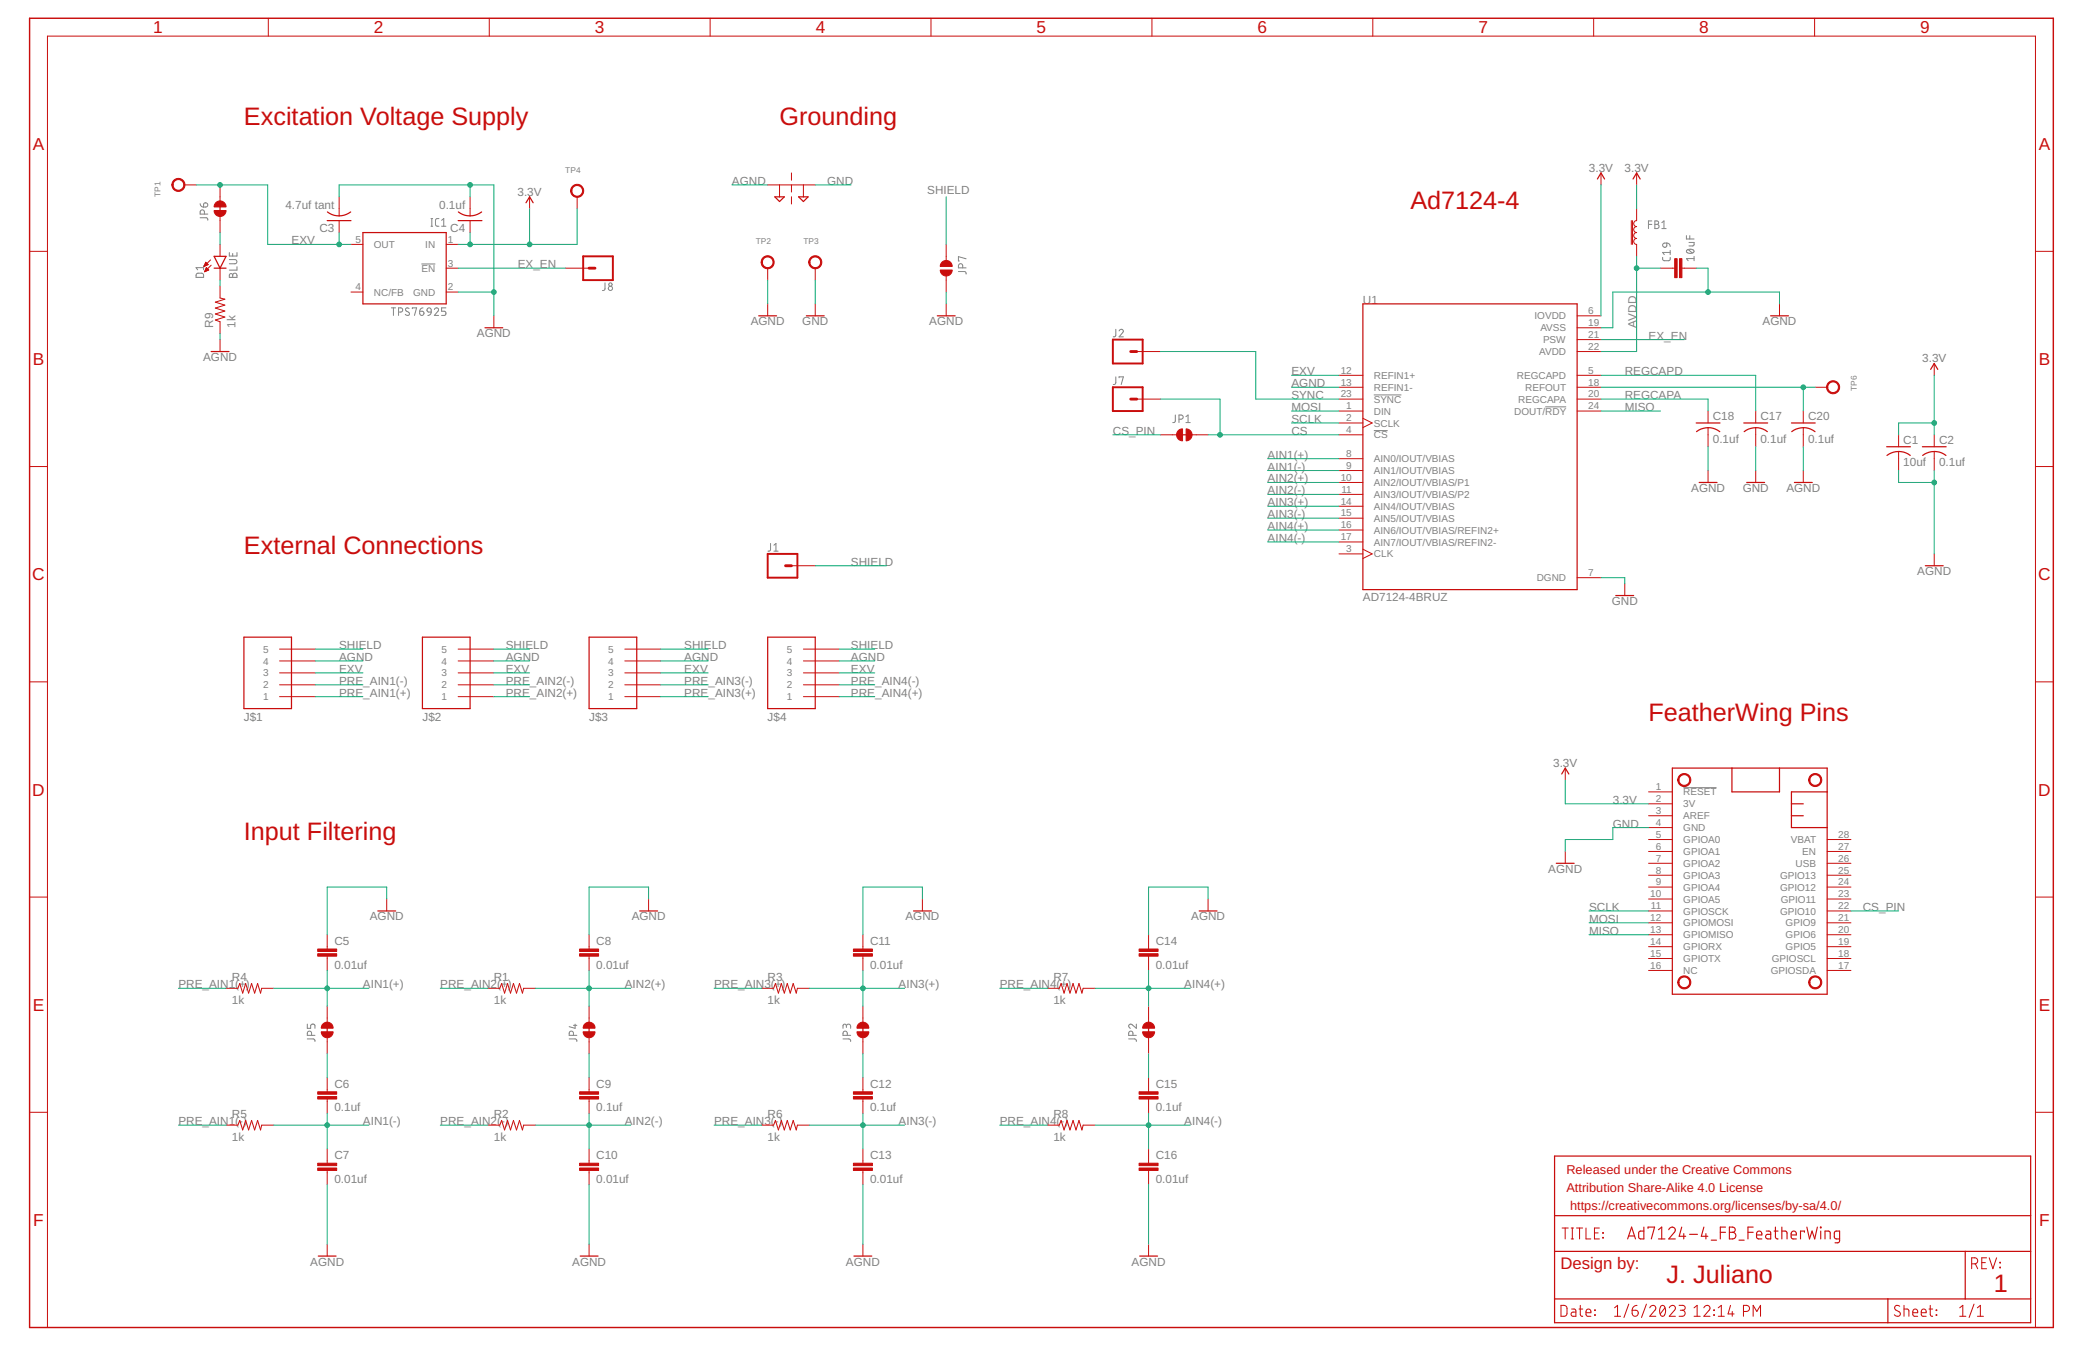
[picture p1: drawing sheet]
<svg xmlns="http://www.w3.org/2000/svg" width="432mm" height="279mm" viewBox="0 0 432 279" stroke-linecap="round" stroke-linejoin="round" font-family="sans-serif">
<g fill="none" stroke="#808080" stroke-width=".21">
<path d="M40.8 56.8l1.2-.1 .2 .2v.6h-1.5zM41.5 45.2h1.4l.2 .5M41.5 42.2l.3 .6 .4 .1M42.2 55.1v.9M42.2 55.5h-1.5l.3 .5M42.3 42.2a.45 .45 0 0 1 .7 .1 .45 .45 0 0 1-.3 .6h-.5zM42.4 44.4v-.4a.44 .44 0 0 0-.4-.5 .44 .44 0 0 0-.5 .5v.4h1.6M47.6 53.8h1.1a.43 .43 0 0 1 .4 .5 .43 .43 0 0 1-.4 .4h-1.1M47.6 52.4v.7h1.5v-.7M47.7 56.9l.3-.1 .3 .3a.44 .44 0 0 1 .4-.4 .44 .44 0 0 1 .4 .4v.4h-1.5zM48.3 52.6v.5M48.3 57.1v.4"/>
<path d="M49.1 55.3v.7h-1.5M87.4 54.8h2.9M89.4 46.9h.3M89.4 45.3h.3M89.6 45.3v1.6M91 45.3l-.4 .1-.3 .3 .1 1.1 .6 .1M91.6 46.9h.9M91.6 45.7l.4-.4v1.6M125.5 58.7v1.3l-.6 .3M198.8 56.3h1.4l.2 .6M199.7 55.6v-.5a.45 .45 0 0 0-.5-.4 .45 .45 0 0 0-.4 .4v.5h1.6M200.4 53.7l-1.6-.5v.9h.2"/>
<path d="M341.9 46.5h.7M342.6 45.8h-.7v1.6M343.2 45.8h.4a.36 .36 0 0 1 .4 .4 .36 .36 0 0 1-.4 .3 .43 .43 0 0 1 .5 .5 .43 .43 0 0 1-.5 .4h-.4zM343.2 46.5h.4M344.7 47.4h.8M344.7 46.2l.4-.4v1.6M344.8 53.4v.5l.4 .2h1l.2-.2v-.5M345 50.5l.7-.1v.5a.44 .44 0 0 1-.6 .3 .44 .44 0 0 1-.1-.7zM345.7 50.4l.4 .1 .3 .6M346.4 51.9v.9M346.4 52.4h-1.6l.4 .4M349.8 48.9v.7h1.5"/>
<path d="M349.9 51.9a1.01 1.01 0 0 1 1.4 .2 .93 .93 0 0 1-1.5 0zM350.1 51.8l.9 .7M350.3 50.3h1v.5l-.1 .2h-.9M350.5 48.9v.7M351.3 53.6h-1.5l.3 .5M351.3 53.2v.9M81.2 63.9h.8M81.6 63.9v1.5M82.7 64.7h.4a.43 .43 0 0 0 .4-.4 .43 .43 0 0 0-.4-.4h-.4v1.5M84.8 64a.39 .39 0 0 0-.6-.1 .39 .39 0 0 0 .1 .6l.5 .3a.4 .4 0 0 1 0 .6 .4 .4 0 0 1-.6-.1l-.1-.1M85.5 64v-.1h.9l-.4 1.5M87 64.6h.6a.44 .44 0 0 1 .3 .4 .44 .44 0 0 1-.4 .4 .44 .44 0 0 1-.5-.4z"/>
<path d="M87.7 63.9l-.4 .1-.3 .6M88.7 64l.3-.1 .3 .1 .1 .7-.7-.1-.1-.3zM89.4 64.7l-.1 .5-.6 .2M90.1 64.2a.43 .43 0 0 1 .6-.3 .43 .43 0 0 1 .1 .7l-.7 .8h.9M92.5 63.9h-.9v.7h.5a.44 .44 0 0 1 .4 .4 .44 .44 0 0 1-.4 .4h-.5M231.4 78.2v1.3l-.5 .3M231.4 68.3v1.4l-.5 .2M232.1 68.6a.43 .43 0 0 1 .6-.3 .43 .43 0 0 1 .1 .7l-.7 .9h.9M232.1 78.4v-.2h.9l-.5 1.6M243.8 86.1l-.1 1.3-.5 .3M244.5 87h.4a.43 .43 0 0 0 .5-.5 .43 .43 0 0 0-.5-.4h-.4v1.6M246 87.7h.8"/>
<path d="M246 86.4l.4-.3v1.6M284.9 81.9h5.7M284.9 89.3h2.9M320.5 84.4h4.3M159.8 112.7v1.4l-.5 .2M160.5 114.3h.9M160.5 113.1l.4-.4v1.6M349.1 163.4h6.9M63.7 215.5h1.4l.2 .5M63.7 212.4v.9h.7v-.5a.46 .46 0 0 1 .5-.4 .46 .46 0 0 1 .4 .4v.5M64.6 214.8v-.5a.44 .44 0 0 0-.4-.4 .44 .44 0 0 0-.5 .4v.5h1.6M118 215.5h1.4l.2 .5"/>
<path d="M118.9 214.8v-.5a.44 .44 0 0 0-.4-.4 .44 .44 0 0 0-.5 .4v.5h1.6M118.9 212.7h.7M119.3 212.4v.9l-1.3-.3M174.8 215.5h1.4l.2 .5M175.5 212.9a.45 .45 0 0 1 .5-.5 .45 .45 0 0 1 .4 .5v.4M175.5 213.1v-.3a.35 .35 0 0 0-.3-.4 .35 .35 0 0 0-.4 .4v.5M175.7 214.8v-.5a.44 .44 0 0 0-.4-.4 .44 .44 0 0 0-.5 .4v.5h1.6M234.1 215.5h1.4l.2 .5M235 214.8v-.5a.44 .44 0 0 0-.5-.4 .44 .44 0 0 0-.4 .4v.5h1.6M235.7 212.4v.9l-.9-.7a.43 .43 0 0 0-.7 .1 .43 .43 0 0 0 .3 .6"/>
<circle cx="126.6" cy="59" r=".35"/>
<circle cx="126.6" cy="59.8" r=".44"/>
</g>
<g fill="none" stroke="#c90d0c" stroke-width=".25">
<path d="M331.3 37.1l.7-1.2 .8 1.2M338.7 37.1l.7-1.2 .8 1.2M44.4 53.2h2.5l-1.3 2.4zM44.4 55.6h2.5M45.6 42.3v1.7M67.9 45.8h4.9M67.9 44l1.4 .7 1 .1M72.7 44l-1.3 .6-1.1 .2M75.3 48.2h17.2v14.8h-17.2zM95 45.8h4.9M95.1 44l1.4 .7 1 .1M99.9 44l-1.4 .6-1 .2"/>
<path d="M109.1 42.1l.7-1.3 .8 1.3M160.7 40.8h2l-1 1zM165.6 40.8h2l-1 1zM43.8 72.9h3.7M100.6 68h3.7M157.4 65.5h3.7M167.2 65.5h3.7M194.4 65.5h3.7M282.7 63h44.4v59.3h-44.4zM367.2 65.5h3.7M400.4 76.6l.8-1.2 .7 1.2M244.9 90.2h1.7"/>
<path d="M351.8 87.7h4.9M351.9 89.5a3.9 3.9 0 0 1 4.8 0M361.7 87.7h4.9M361.7 89.5a3.9 3.9 0 0 1 4.8 0M371.5 87.7h5M371.6 89.5a3.9 3.9 0 0 1 4.8 0M391.3 92.7h4.9M391.4 94.5a3.9 3.9 0 0 1 4.8 0M398.7 92.7h4.9M398.8 94.5a3.9 3.9 0 0 1 4.8 0M352.4 100.1h3.7M362.3 100.1h3.7"/>
<path d="M372.2 100.1h3.7M399.3 117.3h3.7M50.6 132.2h9.9v14.8h-9.9zM87.6 132.2h9.9v14.8h-9.9zM122.2 132.2h9.9v14.8h-9.9zM159.2 132.2h9.9v14.8h-9.9zM335.1 123.5h3.7M346.8 159.3h32.1v46.9h-32.1zM359.2 159.3v5h9.9v-5M322.8 179.1h3.7M323.9 160.5l.7-1.2 .8 1.2M371.5 166.7h2.5"/>
<path d="M371.5 169.2h2.5M378.9 164.3h-7.4v7.4h7.4M78.4 189h3.7M132.7 189h3.7M189.5 189h3.7M248.7 189h3.7M67.9 212.6v1.8M122.2 212.6v1.8M179 212.6v1.8M238.2 212.6v1.8M322.4 239.8h98.8v34.6h-98.8zM322.4 259.6h98.8"/>
<path d="M322.4 252.2h98.8M407.6 259.6v9.8M66 260.5h3.7M120.3 260.5h3.7M177.1 260.5h3.7M236.4 260.5h3.7M322.4 269.4h98.8M391.5 269.4v5"/>
</g>
<g fill="none" stroke="#c90d0c" stroke-width=".21">
<path d="M55.6 3.8v3.7M101.5 3.8v3.7M147.3 3.8v3.7M193.1 3.8v3.7M238.9 3.8v3.7M284.7 3.8v3.7M330.5 3.8v3.7M376.3 3.8v3.7M38.2 38.4h2.5M45.6 38.4v3.3M159.2 38.4h9.9M161.7 38.4v2.4"/>
<path d="M164.1 35.9v1.5M164.1 38.4v1.4M166.6 38.4v2.4M332 35.9v2.5M339.4 35.9v2.5M6.1 52.1h3.7M42.4 55.2h.1M42.4 55.1h.4M42.5 54.9h.6M42.5 56.3h.1M42.5 54.8h.6M42.5 56.2h.3"/>
<path d="M42.5 54.7h.5M42.5 56.1h.6M42.6 54.6h.3M42.6 56h.7M42.7 54.5h.1M42.7 55.9h.5M42.7 54.4l.5 .5-.9 .4zM42.7 55.8h.3M42.8 55.6h.1M42.8 55.5l.5 .5-.9 .4zM43.7 53.9l-1.4 1.4M43.8 55l-1.4 1.4"/>
<path d="M45.6 44.9v3.3M45.6 50.7v2.5M45.6 55.6v2.5M45.6 59.3v2.5l1 .3-1.9 .6 1.9 .6-1.9 .6 1.9 .6-1.9 .6 1.9 .7-1.9 .6 .9 .3v2.5M70.3 40.8v4M70.3 45.8v2.4M72.8 50.7h2.5M92.5 50.7h2.5M92.5 55.6h2.5M97.5 40.8v4M97.5 45.8v2.4M109.8 40.8v2.5"/>
<path d="M117.2 55.6h5M119.7 40.8v2.5M159.2 55.6v2.5M164.1 40.8v1.5M169.1 55.6v2.5M196.2 50.7v3.3M196.2 57.2v3.4M338.3 45.8v4.9M338.6 45.8v4.9M339.4 43.3v2.5a.61 .61 0 0 0-.6 .6 .61 .61 0 0 0 .6 .6 .62 .62 0 0 0-.6 .6 .62 .62 0 0 0 .6 .6 .61 .61 0 0 0-.6 .7 .61 .61 0 0 0 .6 .6 .61 .61 0 0 0-.6 .6 .61 .61 0 0 0 .6 .6v2.5M344.4 55.6h2.9M348.8 55.6h3"/>
<path d="M422.1 52.1h3.8M45.6 70.4v2.5M72.8 60.6h2.5M92.5 60.6h2.5M102.4 65.5v2.5M159.2 63v2.5M169.1 63v2.5M196.2 63v2.5M235.8 72.9h4.9M277.7 77.9h5M327.1 77.9h4.9M327.1 65.5h4.9"/>
<path d="M327.1 68h4.9M327.1 70.4h4.9M327.1 72.9h4.9M369.1 63v2.5M401.2 75.4v2.5M6.1 96.8h3.7M235.8 82.8h4.9M240.7 90.2h3.3M247.2 90.2h3.3M277.7 90.2h5M277.7 82.8h5M277.7 95.1h5"/>
<path d="M277.7 97.6h5M277.7 80.3h5M277.7 85.3h5M277.7 87.7h5M282.7 86.8l1.9 .9-1.9 1M327.1 82.8h4.9M327.1 80.3h4.9M327.1 85.3h4.9M354.2 85.3v2.4M354.2 88.7v4M354.2 97.6v2.5M364.1 85.3v2.4"/>
<path d="M364.1 88.7v4M364.1 97.6v2.5M374 85.3v2.4M374 88.7v4M374 97.6v2.5M376.5 80.3h2.4M393.8 90.2v2.5M393.8 93.7v3.9M401.2 90.2v2.5M401.2 93.7v3.9M422.1 96.8h3.8M164.1 117.3h5"/>
<path d="M277.7 100.1h5M277.7 102.6h5M277.7 105h5M277.7 107.5h5M277.7 109.9h5M277.7 112.4h5M277.7 114.9h5M282.7 113.9l1.9 1-1.9 .9M327.1 119.8h4.9M401.2 114.9v2.4M58 139.6h7.4M58 137.1h7.4"/>
<path d="M58 134.6h7.4M95 139.6h7.4M95 137.1h7.4M95 134.6h7.4M129.6 139.6h7.4M129.6 137.1h7.4M129.6 134.6h7.4M166.6 139.6h7.4M166.6 137.1h7.4M166.6 134.6h7.4M337 121.1v2.4M6.1 141.4h3.7"/>
<path d="M58 144.5h7.4M58 142h7.4M95 144.5h7.4M95 142h7.4M129.6 144.5h7.4M129.6 142h7.4M166.6 144.5h7.4M166.6 142h7.4M324.6 159.3v2.5M422.1 141.4h3.8M324.6 176.6v2.5M341.9 164.3h4.9"/>
<path d="M341.9 166.7h4.9M341.9 169.2h4.9M341.9 171.7h4.9M341.9 174.1h4.9M341.9 176.6h4.9M341.9 179.1h4.9M378.9 174.1h5M378.9 176.6h5M378.9 179.1h5M6.1 186.1h3.7M67.9 193.9v2.9M67.9 198.3v3"/>
<path d="M80.2 186.5v2.5M122.2 193.9v2.9M122.2 198.3v3M134.5 186.5v2.5M179 193.9v2.9M179 198.3v3M191.3 186.5v2.5M238.2 193.9v2.9M238.2 198.3v3M250.5 186.5v2.5M341.9 181.5h4.9M341.9 184h4.9"/>
<path d="M341.9 186.5h4.9M341.9 189h4.9M341.9 191.4h4.9M341.9 193.9h4.9M341.9 196.4h4.9M341.9 198.8h4.9M378.9 181.5h5M378.9 184h5M378.9 186.5h5M378.9 189h5M378.9 191.4h5M378.9 193.9h5"/>
<path d="M378.9 196.4h5M378.9 198.8h5M422.1 186.1h3.8M46.9 205h2.4l.4-1 .6 2 .6-2 .7 2 .6-2 .6 2 .6-2 .6 2 .3-1h2.4M67.9 208.7v3.3M67.9 215.2v3.4M101.2 205h2.5l.3-1 .6 2 .7-2 .6 2 .6-2 .6 2 .6-2 .7 2 .2-1h2.5M122.2 208.7v3.3M122.2 215.2v3.4M158 205h2.4l.4-1 .6 2 .7-2 .6 2 .6-2 .6 2 .6-2 .6 2 .3-1h2.5M179 208.7v3.3M179 215.2v3.4"/>
<path d="M217.2 205h2.5l.4-1 .6 2 .6-2 .6 2 .6-2 .7 2 .6-2 .6 2 .2-1h2.5M238.2 208.7v3.3M238.2 215.2v3.4M341.9 201.3h4.9M378.9 201.3h5M6.1 230.7h3.7M46.9 233.4h2.4l.4-1 .6 2 .6-2 .7 2 .6-2 .6 2 .6-2 .6 2 .3-1h2.4M67.9 223.5v3M67.9 228v2.9M67.9 238.3v3M101.2 233.4h2.5l.3-1 .6 2 .7-2 .6 2 .6-2 .6 2 .6-2 .7 2 .2-1h2.5M122.2 223.5v3"/>
<path d="M122.2 228v2.9M122.2 238.3v3M158 233.4h2.4l.4-1 .6 2 .7-2 .6 2 .6-2 .6 2 .6-2 .6 2 .3-1h2.5M179 223.5v3M179 228v2.9M179 238.3v3M217.2 233.4h2.5l.4-1 .6 2 .6-2 .6 2 .6-2 .7 2 .6-2 .6 2 .2-1h2.5M238.2 223.5v3M238.2 228v2.9M238.2 238.3v3M422.1 230.7h3.8M67.9 242.8v2.9"/>
<path d="M67.9 258.1v2.4M122.2 242.8v2.9M122.2 258.1v2.4M179 242.8v2.9M179 258.1v2.4M238.2 242.8v2.9M238.2 258.1v2.4M324 254.7h1.2M324.6 254.7v2.3M325.9 254.7h.4M325.9 257h.4M326.1 254.7v2.3"/>
<path d="M327 254.7h1.2M327.6 254.7v2.3M328.9 254.7v2.3h1M330.7 255.7h.7M331.7 254.7h-1v2.3h1M332.4 255.7l.1 .1zM332.4 256.7l.1 .1zM9.8 275.4v-267.9h412.3v267.9M323.7 270.8a1.14 1.14 0 0 1 1.2 .2l.1 .4-.1 1.4-.3 .2h-.9zM325.9 271.5h.7l.2 .4v1.1h-.5a.43 .43 0 0 1-.5-.4 .43 .43 0 0 1 .5-.4h.5M327.5 271.5h.8M327.7 270.8v1.8l.3 .4h.3"/>
<path d="M328.9 272.3h1a.53 .53 0 0 0-.3-.8 .53 .53 0 0 0-.7 .5l.2 .9 .8 .1M330.7 271.7l.2 .1zM330.7 272.7l.2 .1zM334.9 273h1.2M334.9 271.3l.6-.5v2.2M337.8 270.5l-1 2.8M338.5 271.8h.8a.63 .63 0 0 1 .5 .7 .63 .63 0 0 1-.7 .5 .63 .63 0 0 1-.6-.6zM339.5 270.8l-.7 .3-.3 .7M341.5 270.5l-1.1 2.8M342.2 271.3a.62 .62 0 0 1 .8-.5 .62 .62 0 0 1 .2 1l-1 1.2h1.2M344.5 270.9l.1-.1a.94 .94 0 0 1 .8 1.4v.3a.54 .54 0 0 1-.6 .5 .54 .54 0 0 1-.5-.5l-.1-.9zM345.3 271.3l-1 1.2"/>
<path d="M346.2 271.3a.63 .63 0 0 1 .9-.5 .63 .63 0 0 1 .2 1l-1.1 1.2h1.3M348.2 270.8h.8a.51 .51 0 0 1 .5 .5 .51 .51 0 0 1-.5 .5h-.5M348.9 271.8a.62 .62 0 0 1 .6 .6 .62 .62 0 0 1-.6 .6h-.7M351.3 273h1.3M351.3 271.3l.7-.5v2.2M353.4 271.3a.63 .63 0 0 1 .9-.5 .63 .63 0 0 1 .2 1l-1.1 1.2h1.2M355.4 272.7l.2 .1zM355.4 271.7l.2 .1zM356.4 273h1.2M356.4 271.3l.6-.5v2.2M358.9 270.8l-.5 1.7h1.2M359.3 272v1"/>
<path d="M361.6 272a1.07 1.07 0 0 0 1.1-.2l.1-.4-.1-.4a1.14 1.14 0 0 0-1.1-.2v2.2M363.6 273v-2.2l.8 1.2 .7-1.2v2.2M394 271a.57 .57 0 0 0-.9-.1 .57 .57 0 0 0 .1 .8l.7 .4a.57 .57 0 0 1 0 .9 .57 .57 0 0 1-.8-.1l-.2-.2M394.9 271.5l.9 .1 .1 1.4M394.9 270.8v2.2M396.7 272.3h1a.53 .53 0 0 0-.3-.8 .53 .53 0 0 0-.7 .5l.1 .9 .9 .1M398.5 272.3h1a.53 .53 0 0 0-.4-.8 .53 .53 0 0 0-.6 .5l.1 .9 .9 .1M400.1 271.5h.7M400.3 270.8v1.8l.1 .3 .4 .1M401.6 272.7l.1 .1zM401.6 271.7l.1 .1zM406.4 273h1.3"/>
<path d="M406.4 271.3l.7-.5v2.2M408.9 262.1h.7a.62 .62 0 0 0 .6-.6 .62 .62 0 0 0-.6-.6h-.7v2.3M409.4 270.5l-1 2.8M409.7 262.1l.5 1.1M410.1 273h1.3M410.1 271.3l.6-.5v2.2M411 261.9h.8M412 260.9h-1v2.3h1M412.6 260.9l.7 2.3 .8-2.3M414.8 261.8l.1 .2zM414.8 262.8l.1 .2z"/>
</g>
<path d="M6.1 3.8h419.8v271.6h-419.8z" fill="none" stroke="#c90d0c" stroke-width=".3"/>
<g fill="#c90d0c" stroke="#c90d0c" stroke-width=".21">
<path d="M375.5 202.8a1.36 1.36 0 0 1 2.1 .2 1.36 1.36 0 0 1-.7 2.1 1.36 1.36 0 0 1-1.8-1.3h.3a1.11 1.11 0 0 1 1.6-1 1.11 1.11 0 0 1 .1 1.9 1.11 1.11 0 0 1-1.7-.7v-.2h-.3z" fill-rule="evenodd"/>
<path d="M348.3 202.8a1.36 1.36 0 0 1 2.2 .2 1.36 1.36 0 0 1-.8 2.1 1.36 1.36 0 0 1-1.7-1.3h.2a1.11 1.11 0 0 1 1.6-1 1.11 1.11 0 0 1 .2 1.9 1.11 1.11 0 0 1-1.8-.7v-.2h-.2z" fill-rule="evenodd"/>
<path d="M348.3 160.9a1.36 1.36 0 0 1 2.2 .2 1.36 1.36 0 0 1-.8 2 1.36 1.36 0 0 1-1.7-1.3h.2a1.11 1.11 0 0 1 1.6-.9 1.11 1.11 0 0 1 .2 1.8 1.11 1.11 0 0 1-1.8-.6v-.3h-.2z" fill-rule="evenodd"/>
<path d="M375.5 160.9a1.36 1.36 0 0 1 2.1 .2 1.36 1.36 0 0 1-.7 2 1.36 1.36 0 0 1-1.8-1.3h.3a1.11 1.11 0 0 1 1.6-.9 1.11 1.11 0 0 1 .1 1.8 1.11 1.11 0 0 1-1.7-.6v-.3h-.3z" fill-rule="evenodd"/>
<path d="M246 89a1.23 1.23 0 0 1 1.2 1.2h-1.2z" fill-rule="evenodd"/>
<path d="M246 90.2h1.2a1.23 1.23 0 0 1-1.2 1.2z" fill-rule="evenodd"/>
<path d="M244.3 89.4l.5-.4h.5v2.4a1.24 1.24 0 0 1-1.2-.7 1.24 1.24 0 0 1 .2-1.3z" fill-rule="evenodd"/>
<path d="M237.3 212.4l.9-.4v1.3h-1.2z" fill-rule="evenodd"/>
<path d="M238.2 212a1.23 1.23 0 0 1 1.3 1.3h-1.3z" fill-rule="evenodd"/>
<path d="M237 214h2.5a1.24 1.24 0 0 1-1.3 1.2 1.24 1.24 0 0 1-1.2-1.2z" fill-rule="evenodd"/>
<path d="M178.1 212.4l.9-.4v1.3h-1.3l.1-.4z" fill-rule="evenodd"/>
<path d="M179 212a1.23 1.23 0 0 1 1.2 1.3h-1.2z" fill-rule="evenodd"/>
<path d="M177.7 214h2.5a1.23 1.23 0 0 1-1.2 1.2 1.23 1.23 0 0 1-1.3-1.2z" fill-rule="evenodd"/>
<path d="M121.3 212.4l.9-.4v1.3h-1.3z" fill-rule="evenodd"/>
<path d="M122.2 212a1.2 1.2 0 0 1 1.2 1.3h-1.2z" fill-rule="evenodd"/>
<path d="M120.9 214h2.5a1.23 1.23 0 0 1-1.2 1.2 1.23 1.23 0 0 1-1.3-1.2z" fill-rule="evenodd"/>
<path d="M67 212.4l.9-.4v1.3h-1.3z" fill-rule="evenodd"/>
<path d="M67.9 212a1.2 1.2 0 0 1 1.2 1.3h-1.2z" fill-rule="evenodd"/>
<path d="M66.6 214h2.5a1.23 1.23 0 0 1-1.2 1.2 1.23 1.23 0 0 1-1.3-1.2z" fill-rule="evenodd"/>
<path d="M36 37.4a1.36 1.36 0 0 1 2.2 .2 1.36 1.36 0 0 1-.8 2.1 1.36 1.36 0 0 1-1.8-1.3h.3a1.11 1.11 0 0 1 1.6-1 1.11 1.11 0 0 1 .2 1.9 1.11 1.11 0 0 1-1.8-.7v-.2h-.3z" fill-rule="evenodd"/>
<path d="M158.2 53.5a1.35 1.35 0 0 1 2.2 .2 1.35 1.35 0 0 1-.8 2 1.35 1.35 0 0 1-1.7-1.3h.2a1.11 1.11 0 0 1 1.6-1.1 1.11 1.11 0 0 1 .2 1.9 1.11 1.11 0 0 1-1.8-.5v-.3h-.2z" fill-rule="evenodd"/>
<path d="M168.1 53.5a1.36 1.36 0 0 1 2.2 .2 1.36 1.36 0 0 1-.9 2 1.36 1.36 0 0 1-1.7-1.3h.3a1.11 1.11 0 0 1 1.6-.9 1.11 1.11 0 0 1 .1 1.8 1.11 1.11 0 0 1-1.7-.6v-.3h-.3z" fill-rule="evenodd"/>
<path d="M118.7 38.7a1.36 1.36 0 0 1 2.2 .2 1.36 1.36 0 0 1-.8 2 1.36 1.36 0 0 1-1.8-1.3h.3a1.11 1.11 0 0 1 1.6-1.1 1.11 1.11 0 0 1 .2 1.9 1.11 1.11 0 0 1-1.8-.5v-.3h-.3z" fill-rule="evenodd"/>
<path d="M195 56h2.5a1.24 1.24 0 0 1-1.3 1.3 1.24 1.24 0 0 1-1.2-1.3z" fill-rule="evenodd"/>
<path d="M195.4 54.3a1.24 1.24 0 0 1 1.4-.2 1.24 1.24 0 0 1 .7 1.2h-2.5l.1-.5z" fill-rule="evenodd"/>
<path d="M379.2 79.4a1.36 1.36 0 0 1 2.1 .2 1.36 1.36 0 0 1-.7 2 1.36 1.36 0 0 1-1.8-1.3h.3a1.11 1.11 0 0 1 1.6-.9 1.11 1.11 0 0 1 .1 1.9 1.11 1.11 0 0 1-1.7-.7v-.3h-.3z" fill-rule="evenodd"/>
<path d="M44.8 42l.8-.3v1.2h-1.2z" fill-rule="evenodd"/>
<path d="M45.6 41.7a1.23 1.23 0 0 1 1.3 1.2h-1.3z" fill-rule="evenodd"/>
<path d="M44.4 43.7h2.5a1.24 1.24 0 0 1-1.3 1.2 1.24 1.24 0 0 1-1.2-1.2z" fill-rule="evenodd"/>
</g>
<path d="M120.9 53.2h6.2v4.9h-6.2zM230.8 70.4h6.2v5h-6.2zM230.8 80.3h6.2v5h-6.2zM159.2 114.9h6.2v4.9h-6.2z" fill="none" stroke="#c90d0c" stroke-width=".4"/>
<path d="M122.2 55.6h1.2M234.5 72.9h1.3M234.5 82.8h1.3M162.9 117.3h1.2" fill="none" stroke="#c90d0c" stroke-width=".59"/>
<g fill="#c90d0c" stroke="#c90d0c" stroke-width=".21">
<path d="M65.9 197.8h3.9v.5h-3.9z"/>
<path d="M65.9 196.8h3.9v.6h-3.9z"/>
<path d="M65.9 227.5h3.9v.5h-3.9z"/>
<path d="M65.9 226.5h3.9v.5h-3.9z"/>
<path d="M65.9 242.3h3.9v.5h-3.9z"/>
<path d="M65.9 241.3h3.9v.5h-3.9z"/>
<path d="M120.2 197.8h3.9v.5h-3.9z"/>
<path d="M120.2 196.8h3.9v.6h-3.9z"/>
<path d="M120.2 227.5h3.9v.5h-3.9z"/>
<path d="M120.2 226.5h3.9v.5h-3.9z"/>
<path d="M120.2 242.3h3.9v.5h-3.9z"/>
<path d="M120.2 241.3h3.9v.5h-3.9z"/>
<path d="M177 197.8h3.9v.5h-3.9z"/>
<path d="M177 196.8h3.9v.6h-3.9z"/>
<path d="M177 227.5h3.9v.5h-3.9z"/>
<path d="M177 226.5h3.9v.5h-3.9z"/>
<path d="M177 242.3h3.9v.5h-3.9z"/>
<path d="M177 241.3h3.9v.5h-3.9z"/>
<path d="M236.2 197.8h4v.5h-4z"/>
<path d="M236.2 196.8h4v.6h-4z"/>
<path d="M236.2 227.5h4v.5h-4z"/>
<path d="M236.2 226.5h4v.5h-4z"/>
<path d="M236.2 242.3h4v.5h-4z"/>
<path d="M236.2 241.3h4v.5h-4z"/>
<path d="M348.3 53.7h.5v3.9h-.5z"/>
<path d="M347.3 53.7h.5v3.9h-.5z"/>
</g>
<g fill="none" stroke="#c90d0c" stroke-width=".23">
<path d="M337.6 257l.8-2.5 .8 2.5M337.8 256.4h1.2M340.9 254.5v2.5l-.8-.1-.2-.2v-1.1l.2-.2h.8M341.8 254.8v-.3h1.4l-.7 2.5M344 257h1.3M344 255.1l.6-.6v2.5M346.1 255.1a.67 .67 0 0 1 .9-.5 .67 .67 0 0 1 .3 1l-1.2 1.4h1.4M348.8 254.5l-.5 1.9h1.3M349.2 255.9v1.1M350.4 256h1.6M353.4 254.5l-.6 1.9h1.4M353.8 255.9v1.1"/>
<path d="M354.9 257.2h1.1M356.8 255.6h1.1M357.9 254.5h-1.1v2.5M358.7 254.5h.6a.54 .54 0 0 1 .6 .6 .54 .54 0 0 1-.6 .5 .69 .69 0 0 1 .7 .7 .69 .69 0 0 1-.7 .7h-.6zM358.7 255.6h.6M360.7 257.2h1M362.5 255.6h1.1M363.6 254.5h-1.1v2.5M364.3 256.2h1.1a.58 .58 0 0 0-.4-.8 .58 .58 0 0 0-.7 .5l.1 1 1 .1M366.3 255.4h.7l.2 .2v1.4h-.6a.48 .48 0 0 1-.4-.5 .48 .48 0 0 1 .4-.5h.6M367.9 255.4h.9M368.2 254.5v2.1l.1 .3 .5 .1"/>
<path d="M369.5 255.4l1 .1 .1 1.5M369.5 254.5v2.5M371.5 256.2h1.1a.57 .57 0 0 0-.4-.8 .57 .57 0 0 0-.7 .5l.1 1 1 .1M374.2 255.6v-.2h-.8v1.6M374.7 254.5l.6 2.5 .5-1.6 .6 1.6 .5-2.5M377.5 254.5l.2 .2zM377.6 255.4v1.6M378.5 257v-1.6l1 .1 .1 1.5M381.5 257h-.6l-.4-.3-.1-.9 .3-.4h.8v2l-.2 .4h-.7"/>
</g>
<g fill="none" stroke="#0dab76" stroke-width=".21">
<path d="M40.7 38.4h14.8v12.3h17.3M97.5 38.4v2.4M151.8 38.4h7.4M169.1 38.4h7.4M332 38.4v27.1M339.4 38.4v4.9M45.6 48.2v2.5M45.6 58.1v1.2M70.3 40.8v-2.4h32.1v27.1M70.3 48.2v2.5M95 55.6h22.2M97.5 48.2v2.5"/>
<path d="M109.8 43.3v7.4M119.7 43.3v7.4h-24.7M159.2 58.1v4.9M169.1 58.1v4.9M196.2 40.8v9.9M339.4 53.2v19.7h-7.4M339.4 55.6h5M351.8 55.6h2.4v5M45.6 69.2v1.2M95 60.6h7.4M196.2 60.6v2.4M240.7 72.9h19.7v9.9h17.3"/>
<path d="M267.8 77.9h9.9M332 77.9h32.1v7.4M332 70.4h17.3M369.1 63v-2.4h-34.6v7.4h-2.5M401.2 77.9v12.3M230.8 90.2h9.9M240.7 82.8h12.3v7.4M250.5 90.2h27.2M262.9 97.6h14.8M262.9 95.1h14.8M267.8 87.7h9.9M267.8 85.3h9.9"/>
<path d="M267.8 80.3h9.9M332 82.8h22.2v2.5M332 85.3h12.4M332 80.3h44.5M354.2 92.7v4.9M364.1 92.7v4.9M374 80.3v5M374 92.7v4.9M393.8 97.6v2.5h7.4M401.2 87.7h-7.4v2.5M401.2 97.6v17.3M169.1 117.3h14.8"/>
<path d="M262.9 109.9h14.8M262.9 100.1h14.8M262.9 102.6h14.8M262.9 105h14.8M262.9 107.5h14.8M262.9 112.4h14.8M332 119.8h5v1.3M65.4 139.6h9.9M65.4 137.1h9.9M65.4 134.6h9.9M102.4 139.6h7.4M102.4 137.1h7.4"/>
<path d="M102.4 134.6h7.4M137 139.6h9.9M137 137.1h9.9M137 134.6h9.9M174 139.6h7.4M174 137.1h7.4M174 134.6h7.4M65.4 142h9.9M65.4 144.5h9.9M102.4 142h7.4M102.4 144.5h7.4M137 142h9.9"/>
<path d="M137 144.5h9.9M174 142h7.4M174 144.5h7.4M324.6 161.8v4.9h17.3M341.9 171.7h-7.4v2.4h-9.9v2.5M80.2 186.5v-2.5h-12.3v9.9M134.5 186.5v-2.5h-12.3v9.9M191.3 186.5v-2.5h-12.3v9.9M250.5 186.5v-2.5h-12.3v9.9M329.6 189h12.3M329.6 193.9h12.3M329.6 191.4h12.3"/>
<path d="M383.9 189h9.9M37 205h9.9M56.7 205h19.8M67.9 201.3v7.4M67.9 218.6v4.9M91.3 205h9.9M111.1 205h19.7M122.2 201.3v7.4M122.2 218.6v4.9M148.1 205h9.9M167.9 205h19.7M179 201.3v7.4"/>
<path d="M179 218.6v4.9M207.3 205h9.9M227.1 205h19.7M238.2 201.3v7.4M238.2 218.6v4.9M37 233.4h9.9M56.7 233.4h19.8M67.9 230.9v7.4M91.3 233.4h9.9M111.1 233.4h19.7M122.2 230.9v7.4M148.1 233.4h9.9"/>
<path d="M167.9 233.4h19.7M179 230.9v7.4M207.3 233.4h9.9M227.1 233.4h19.7M238.2 230.9v7.4M67.9 245.7v12.4M122.2 245.7v12.4M179 245.7v12.4M238.2 245.7v12.4"/>
</g>
<g fill="#0dab76" stroke="#0dab76" stroke-width=".21">
<circle cx="70.3" cy="50.7" r=".49"/>
<circle cx="45.6" cy="38.4" r=".49"/>
<circle cx="67.9" cy="233.4" r=".49"/>
<circle cx="67.9" cy="205" r=".49"/>
<circle cx="238.2" cy="205" r=".49"/>
<circle cx="122.2" cy="205" r=".49"/>
<circle cx="122.2" cy="233.4" r=".49"/>
<circle cx="179" cy="205" r=".49"/>
<circle cx="179" cy="233.4" r=".49"/>
<circle cx="238.2" cy="233.4" r=".49"/>
<circle cx="253" cy="90.2" r=".49"/>
<circle cx="401.2" cy="87.7" r=".49"/>
<circle cx="97.5" cy="50.7" r=".49"/>
<circle cx="109.8" cy="50.7" r=".49"/>
<circle cx="401.2" cy="100.1" r=".49"/>
<circle cx="102.4" cy="60.6" r=".49"/>
<circle cx="97.5" cy="38.4" r=".49"/>
<circle cx="354.2" cy="60.6" r=".49"/>
<circle cx="339.4" cy="55.6" r=".49"/>
<circle cx="374" cy="80.3" r=".49"/>
</g>
<g font-size="5.2" fill="#c90d0c">
<text x="50.6" y="26">Excitation Voltage Supply</text>
<text x="161.7" y="26">Grounding</text>
<text x="292.5" y="43.3">Ad7124-4</text>
<text x="50.6" y="114.9">External Connections</text>
<text x="341.9" y="149.4">FeatherWing Pins</text>
<text x="50.6" y="174.1">Input Filtering</text>
<text x="345.6" y="266.2">J. Juliano</text>
<text x="413.5" y="268">1</text>
</g>
<g font-size="3.6" fill="#c90d0c">
<text x="31.8" y="6.9">1</text>
<text x="77.6" y="6.9">2</text>
<text x="123.4" y="6.9">3</text>
<text x="169.2" y="6.9">4</text>
<text x="215" y="6.9">5</text>
<text x="260.8" y="6.9">6</text>
<text x="306.6" y="6.9">7</text>
<text x="352.4" y="6.9">8</text>
<text x="398.2" y="6.9">9</text>
<text x="6.8" y="31.1">A</text>
<text x="422.8" y="31.1">A</text>
<text x="6.8" y="75.7">B</text>
<text x="422.8" y="75.7">B</text>
<text x="6.7" y="120.4">C</text>
<text x="422.7" y="120.4">C</text>
<text x="6.7" y="165">D</text>
<text x="422.7" y="165">D</text>
<text x="6.8" y="209.7">E</text>
<text x="422.8" y="209.7">E</text>
<text x="6.9" y="254.3">F</text>
<text x="422.9" y="254.3">F</text>
</g>
<text font-size="3.5" fill="#c90d0c" x="323.6" y="263.3">Design by:</text>
<g font-size="2.6" fill="#c90d0c">
<text x="324.9" y="243.5">Released under the Creative Commons</text>
<text x="324.9" y="247.2">Attribution Share-Alike 4.0 License</text>
<text x="325.6" y="250.9">https://creativecommons.org/licenses/by-sa/4.0/</text>
</g>
<g font-size="2.4" fill="#808080">
<text x="329.5" y="35.6">3.3V</text>
<text x="336.9" y="35.6">3.3V</text>
<text x="107.3" y="40.6">3.3V</text>
<text x="151.8" y="38.4">AGND</text>
<text x="171.6" y="38.4">GND</text>
<text x="192.3" y="40.3">SHIELD</text>
<text x="59.2" y="43.4">4.7uf tant</text>
<text x="91.1" y="43.4">0.1uf</text>
<text x="60.5" y="50.7">EXV</text>
<text x="66.2" y="48.1">C3</text>
<text x="93.4" y="48.1">C4</text>
<text x="107.4" y="55.6">EX_EN</text>
<text x="282.7" y="63">U1</text>
<text x="44.2" y="68" transform="rotate(-90 44.2 68)">R9</text>
<text x="48.9" y="68" transform="rotate(-90 48.9 68)">1k</text>
<text x="98.9" y="70">AGND</text>
<text x="155.7" y="67.5">AGND</text>
<text x="166.4" y="67.5">GND</text>
<text x="192.7" y="67.5">AGND</text>
<text x="339.4" y="68" transform="rotate(-90 339.4 68)">AVDD</text>
<text x="341.9" y="70.4">EX_EN</text>
<text x="365.6" y="67.5">AGND</text>
<text x="42.1" y="74.9">AGND</text>
<text x="267.8" y="77.9">EXV</text>
<text x="337" y="77.9">REGCAPD</text>
<text x="398.7" y="75.1">3.3V</text>
<text x="267.8" y="80.3">AGND</text>
<text x="267.8" y="82.8">SYNC</text>
<text x="337" y="82.8">REGCAPA</text>
<text x="267.8" y="87.7">SCLK</text>
<text x="267.8" y="85.3">MOSI</text>
<text x="337" y="85.3">MISO</text>
<text x="355.2" y="87.1">C18</text>
<text x="365.1" y="87.1">C17</text>
<text x="375" y="87.1">C20</text>
<text x="230.8" y="90.2">CS_PIN</text>
<text x="262.9" y="95.1">AIN1(+)</text>
<text x="267.8" y="90.2">CS</text>
<text x="355.2" y="91.8">0.1uf</text>
<text x="365.1" y="91.8">0.1uf</text>
<text x="375" y="91.8">0.1uf</text>
<text x="394.7" y="92.1">C1</text>
<text x="402.1" y="92.1">C2</text>
<text x="262.9" y="97.6">AIN1(-)</text>
<text x="262.9" y="100.1">AIN2(+)</text>
<text x="394.7" y="96.7">10uf</text>
<text x="402.1" y="96.7">0.1uf</text>
<text x="262.9" y="102.5">AIN2(-)</text>
<text x="262.9" y="105">AIN3(+)</text>
<text x="262.9" y="107.5">AIN3(-)</text>
<text x="350.7" y="102.1">AGND</text>
<text x="361.4" y="102.1">GND</text>
<text x="370.5" y="102.1">AGND</text>
<text x="262.9" y="109.9">AIN4(+)</text>
<text x="262.9" y="112.4">AIN4(-)</text>
<text x="176.5" y="117.4">SHIELD</text>
<text x="397.6" y="119.3">AGND</text>
<text x="282.7" y="124.8">AD7124-4BRUZ</text>
<text x="334.3" y="125.5">GND</text>
<text x="70.3" y="137.1">AGND</text>
<text x="70.3" y="134.6">SHIELD</text>
<text x="104.9" y="137.1">AGND</text>
<text x="104.9" y="134.6">SHIELD</text>
<text x="141.9" y="137.1">AGND</text>
<text x="141.9" y="134.6">SHIELD</text>
<text x="176.5" y="137.1">AGND</text>
<text x="176.5" y="134.6">SHIELD</text>
<text x="70.3" y="139.6">EXV</text>
<text x="70.3" y="142">PRE_AIN1(-)</text>
<text x="104.9" y="139.6">EXV</text>
<text x="104.9" y="142">PRE_AIN2(-)</text>
<text x="141.9" y="139.6">EXV</text>
<text x="141.9" y="142">PRE_AIN3(-)</text>
<text x="176.5" y="139.6">EXV</text>
<text x="176.5" y="142">PRE_AIN4(-)</text>
<text x="50.6" y="149.5">J$1</text>
<text x="70.3" y="144.5">PRE_AIN1(+)</text>
<text x="87.6" y="149.5">J$2</text>
<text x="104.9" y="144.5">PRE_AIN2(+)</text>
<text x="122.2" y="149.5">J$3</text>
<text x="141.9" y="144.5">PRE_AIN3(+)</text>
<text x="159.2" y="149.5">J$4</text>
<text x="176.5" y="144.5">PRE_AIN4(+)</text>
<text x="322.1" y="159.1">3.3V</text>
<text x="334.5" y="166.7">3.3V</text>
<text x="334.5" y="171.7">GND</text>
<text x="321.1" y="181.1">AGND</text>
<text x="76.7" y="190.9">AGND</text>
<text x="131" y="190.9">AGND</text>
<text x="187.8" y="190.9">AGND</text>
<text x="247" y="190.9">AGND</text>
<text x="329.6" y="188.9">SCLK</text>
<text x="329.6" y="191.4">MOSI</text>
<text x="386.3" y="188.9">CS_PIN</text>
<text x="69.3" y="196">C5</text>
<text x="123.7" y="196">C8</text>
<text x="180.4" y="196">C11</text>
<text x="239.7" y="196">C14</text>
<text x="329.6" y="193.9">MISO</text>
<text x="48.1" y="203.5">R4</text>
<text x="69.3" y="200.9">0.01uf</text>
<text x="102.4" y="203.5">R1</text>
<text x="123.7" y="200.9">0.01uf</text>
<text x="159.2" y="203.5">R3</text>
<text x="180.4" y="200.9">0.01uf</text>
<text x="218.5" y="203.5">R7</text>
<text x="239.7" y="200.9">0.01uf</text>
<text x="37" y="205">PRE_AIN1(+)</text>
<text x="48.1" y="208.2">1k</text>
<text x="75.3" y="205">AIN1(+)</text>
<text x="91.3" y="205">PRE_AIN2(+)</text>
<text x="102.4" y="208.2">1k</text>
<text x="129.6" y="205">AIN2(+)</text>
<text x="148.1" y="205">PRE_AIN3(+)</text>
<text x="159.2" y="208.2">1k</text>
<text x="186.4" y="205">AIN3(+)</text>
<text x="207.4" y="205">PRE_AIN4(+)</text>
<text x="218.5" y="208.2">1k</text>
<text x="245.6" y="205">AIN4(+)</text>
<text x="69.3" y="225.6">C6</text>
<text x="123.7" y="225.6">C9</text>
<text x="180.4" y="225.6">C12</text>
<text x="239.7" y="225.6">C15</text>
<text x="37" y="233.4">PRE_AIN1(-)</text>
<text x="48.1" y="231.9">R5</text>
<text x="69.3" y="230.5">0.1uf</text>
<text x="75.3" y="233.4">AIN1(-)</text>
<text x="91.3" y="233.4">PRE_AIN2(-)</text>
<text x="102.4" y="231.9">R2</text>
<text x="123.7" y="230.5">0.1uf</text>
<text x="129.6" y="233.4">AIN2(-)</text>
<text x="148.1" y="233.4">PRE_AIN3(-)</text>
<text x="159.2" y="231.9">R6</text>
<text x="180.4" y="230.5">0.1uf</text>
<text x="186.4" y="233.4">AIN3(-)</text>
<text x="207.4" y="233.4">PRE_AIN4(-)</text>
<text x="218.5" y="231.9">R8</text>
<text x="239.7" y="230.5">0.1uf</text>
<text x="245.6" y="233.4">AIN4(-)</text>
<text x="48.1" y="236.6">1k</text>
<text x="102.4" y="236.6">1k</text>
<text x="159.2" y="236.6">1k</text>
<text x="218.5" y="236.6">1k</text>
<text x="69.3" y="245.4">0.01uf</text>
<text x="69.3" y="240.4">C7</text>
<text x="123.7" y="245.4">0.01uf</text>
<text x="123.7" y="240.4">C10</text>
<text x="180.4" y="245.4">0.01uf</text>
<text x="180.4" y="240.4">C13</text>
<text x="239.7" y="245.4">0.01uf</text>
<text x="239.7" y="240.4">C16</text>
<text x="64.3" y="262.5">AGND</text>
<text x="118.7" y="262.5">AGND</text>
<text x="175.4" y="262.5">AGND</text>
<text x="234.7" y="262.5">AGND</text>
</g>
<g font-size="2.1" fill="#808080">
<text x="73.8" y="50.4">5</text>
<text x="77.5" y="51.4">OUT</text>
<text x="88.2" y="51.4">IN</text>
<text x="92.9" y="50.4">1</text>
<text x="87.4" y="56.4">EN</text>
<text x="92.9" y="55.3">3</text>
<text x="73.8" y="60.2">4</text>
<text x="77.5" y="61.3">NC/FB</text>
<text x="85.7" y="61.3">GND</text>
<text x="92.9" y="60.2">2</text>
<text x="329.4" y="65.2">6</text>
<text x="318.3" y="66.3">IOVDD</text>
<text x="319.5" y="68.7">AVSS</text>
<text x="320" y="71.2">PSW</text>
<text x="329.4" y="67.6">19</text>
<text x="329.4" y="70.1">21</text>
<text x="278.1" y="77.5">12</text>
<text x="319.2" y="73.7">AVDD</text>
<text x="329.4" y="77.5">5</text>
<text x="329.4" y="72.6">22</text>
<text x="278.1" y="80">13</text>
<text x="278.1" y="82.4">23</text>
<text x="284.9" y="78.6">REFIN1+</text>
<text x="284.9" y="81.1">REFIN1-</text>
<text x="284.9" y="83.5">SYNC</text>
<text x="314.6" y="78.6">REGCAPD</text>
<text x="314.9" y="83.5">REGCAPA</text>
<text x="316.3" y="81.1">REFOUT</text>
<text x="329.4" y="80">18</text>
<text x="329.4" y="82.4">20</text>
<text x="279.2" y="84.9">1</text>
<text x="279.2" y="87.4">2</text>
<text x="279.2" y="89.9">4</text>
<text x="284.9" y="86">DIN</text>
<text x="284.9" y="88.5">SCLK</text>
<text x="314" y="86">DOUT/RDY</text>
<text x="329.4" y="84.9">24</text>
<text x="279.2" y="94.8">8</text>
<text x="284.9" y="95.9">AIN0/IOUT/VBIAS</text>
<text x="284.9" y="90.9">CS</text>
<text x="278.1" y="99.7">10</text>
<text x="279.2" y="97.3">9</text>
<text x="284.9" y="98.3">AIN1/IOUT/VBIAS</text>
<text x="284.9" y="100.8">AIN2/IOUT/VBIAS/P1</text>
<text x="278.1" y="104.7">14</text>
<text x="278.1" y="107.1">15</text>
<text x="278.2" y="102.2">11</text>
<text x="284.9" y="103.3">AIN3/IOUT/VBIAS/P2</text>
<text x="284.9" y="105.8">AIN4/IOUT/VBIAS</text>
<text x="278.1" y="109.6">16</text>
<text x="278.1" y="112.1">17</text>
<text x="284.9" y="108.2">AIN5/IOUT/VBIAS</text>
<text x="284.9" y="110.7">AIN6/IOUT/VBIAS/REFIN2+</text>
<text x="284.9" y="113.2">AIN7/IOUT/VBIAS/REFIN2-</text>
<text x="279.2" y="114.5">3</text>
<text x="284.9" y="115.6">CLK</text>
<text x="329.4" y="119.5">7</text>
<text x="318.7" y="120.6">DGND</text>
<text x="54.5" y="137.8">4</text>
<text x="54.5" y="135.4">5</text>
<text x="91.6" y="137.8">4</text>
<text x="91.6" y="135.4">5</text>
<text x="126.1" y="137.8">4</text>
<text x="126.1" y="135.4">5</text>
<text x="163.2" y="137.8">4</text>
<text x="163.2" y="135.4">5</text>
<text x="54.5" y="142.8">2</text>
<text x="54.5" y="140.3">3</text>
<text x="91.6" y="142.8">2</text>
<text x="91.6" y="140.3">3</text>
<text x="126.1" y="142.8">2</text>
<text x="126.1" y="140.3">3</text>
<text x="163.2" y="142.8">2</text>
<text x="163.2" y="140.3">3</text>
<text x="54.5" y="145.3">1</text>
<text x="91.6" y="145.3">1</text>
<text x="126.1" y="145.3">1</text>
<text x="163.2" y="145.3">1</text>
<text x="343.4" y="163.9">1</text>
<text x="343.4" y="166.4">2</text>
<text x="349.1" y="165">RESET</text>
<text x="349.1" y="167.5">3V</text>
<text x="343.4" y="168.9">3</text>
<text x="343.4" y="171.3">4</text>
<text x="343.4" y="173.8">5</text>
<text x="349.1" y="169.9">AREF</text>
<text x="349.1" y="172.4">GND</text>
<text x="381.2" y="173.8">28</text>
<text x="343.4" y="176.3">6</text>
<text x="343.4" y="178.7">7</text>
<text x="349.1" y="174.9">GPIOA0</text>
<text x="349.1" y="177.3">GPIOA1</text>
<text x="349.1" y="179.8">GPIOA2</text>
<text x="371.4" y="174.9">VBAT</text>
<text x="372.4" y="179.8">USB</text>
<text x="373.8" y="177.3">EN</text>
<text x="381.2" y="176.3">27</text>
<text x="381.2" y="178.7">26</text>
<text x="343.4" y="181.2">8</text>
<text x="343.4" y="183.7">9</text>
<text x="349.1" y="182.3">GPIOA3</text>
<text x="349.1" y="184.8">GPIOA4</text>
<text x="369.2" y="184.8">GPIO12</text>
<text x="369.2" y="182.3">GPIO13</text>
<text x="381.2" y="183.7">24</text>
<text x="381.2" y="181.2">25</text>
<text x="342.2" y="186.1">10</text>
<text x="342.2" y="191.1">12</text>
<text x="342.4" y="188.6">11</text>
<text x="349.1" y="187.2">GPIOA5</text>
<text x="349.1" y="189.7">GPIOSCK</text>
<text x="369.2" y="189.7">GPIO10</text>
<text x="369.3" y="187.2">GPIO11</text>
<text x="381.2" y="191.1">21</text>
<text x="381.2" y="188.6">22</text>
<text x="381.2" y="186.1">23</text>
<text x="342.2" y="193.5">13</text>
<text x="342.2" y="196">14</text>
<text x="349.1" y="192.2">GPIOMOSI</text>
<text x="349.1" y="194.6">GPIOMISO</text>
<text x="349.1" y="197.1">GPIORX</text>
<text x="370.3" y="197.1">GPIO5</text>
<text x="370.3" y="192.2">GPIO9</text>
<text x="370.3" y="194.6">GPIO6</text>
<text x="381.2" y="196">19</text>
<text x="381.2" y="193.5">20</text>
<text x="342.2" y="198.5">15</text>
<text x="342.2" y="200.9">16</text>
<text x="349.1" y="199.6">GPIOTX</text>
<text x="349.1" y="202">NC</text>
<text x="367.3" y="202">GPIOSDA</text>
<text x="367.5" y="199.6">GPIOSCL</text>
<text x="381.2" y="200.9">17</text>
<text x="381.2" y="198.5">18</text>
</g>
<g font-size="1.7" fill="#808080">
<text x="117.2" y="35.9">TP4</text>
<text x="33.3" y="40.8" transform="rotate(-90 33.3 40.8)">TP1</text>
<text x="156.7" y="50.7">TP2</text>
<text x="166.6" y="50.7">TP3</text>
<text x="385.1" y="81.1" transform="rotate(-90 385.1 81.1)">TP6</text>
</g>
</svg>
